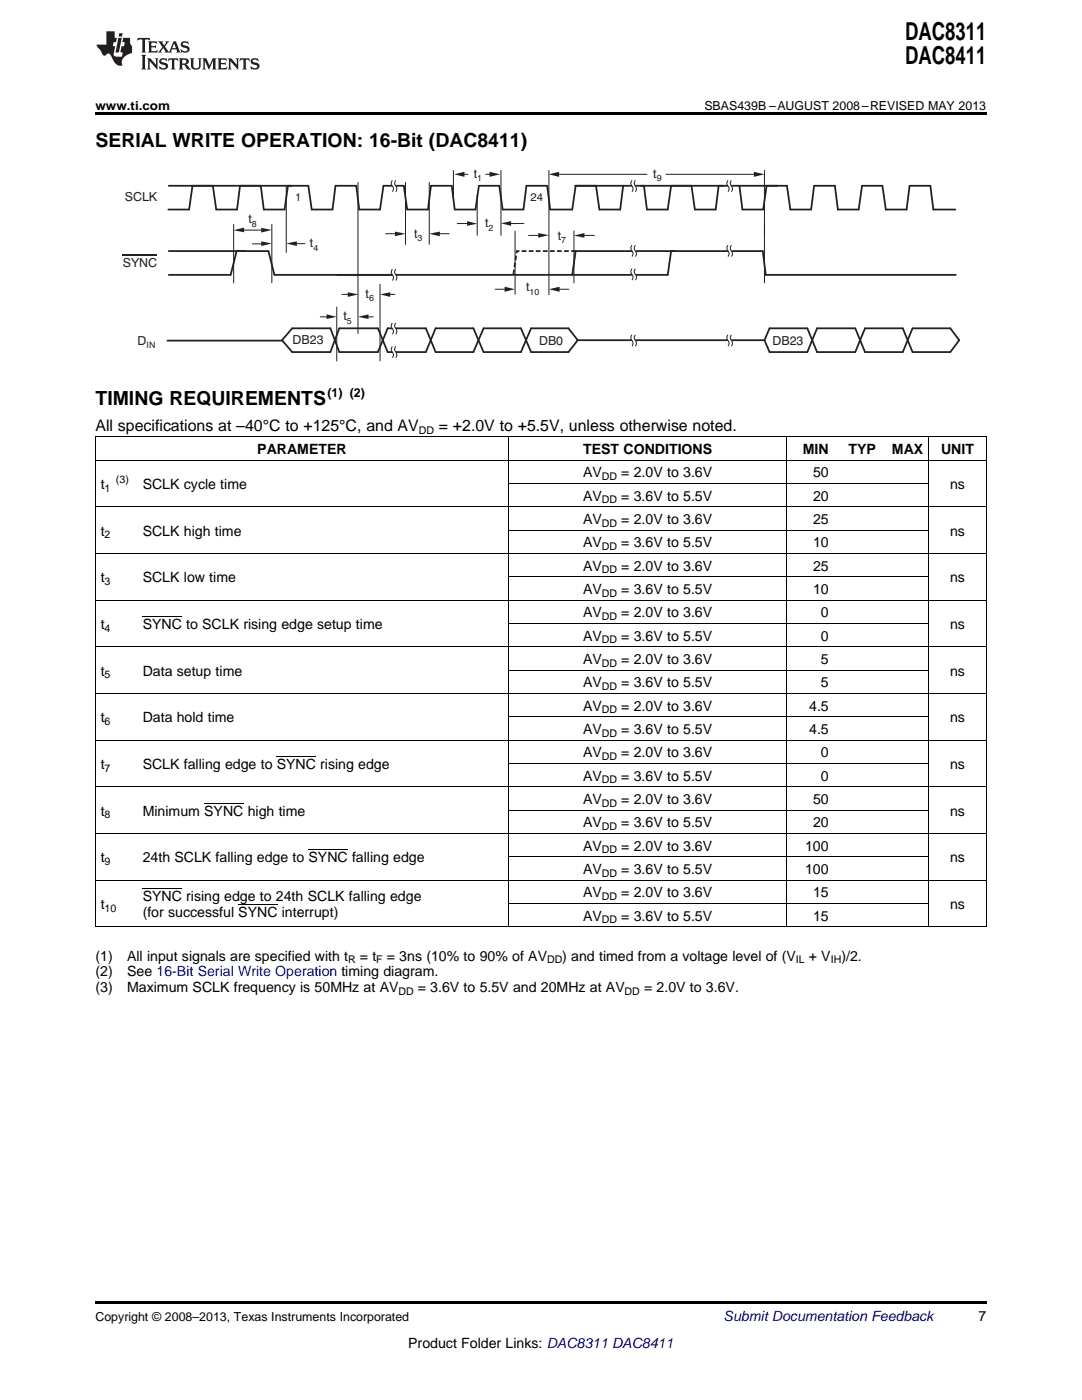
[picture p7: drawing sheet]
<svg xmlns="http://www.w3.org/2000/svg" width="216mm" height="279mm" viewBox="0 0 216 279" stroke-linecap="round" stroke-linejoin="round" font-family="sans-serif">
<path d="M19 259.7h177.8v.5h-177.8z" fill="#000"/>
<g fill="none" stroke="#000" stroke-width=".2">
<path d="M19 91.8h177.8M19 87.2h177.8M19.1 87.2v97.8M101.4 87.2v97.8M101.5 96.5h83.8M157 87.2v97.8M185.3 87.2v97.8M196.8 87.2v97.8M19 119.8h177.8M19 110.4h177.8M19 101.1h177.8M101.5 115.1h83.8"/>
<path d="M101.5 105.8h83.8M19 138.4h177.8M19 129.1h177.8M101.5 133.7h83.8M101.5 124.4h83.8M19 157h177.8M19 147.7h177.8M101.5 152.3h83.8M101.5 143h83.8M19 175.6h177.8M19 166.3h177.8M101.5 171h83.8"/>
<path d="M101.5 161.7h83.8M19 184.9h177.8M101.5 180.3h83.8"/>
</g>
<g fill="none" stroke="#231f20" stroke-width=".35">
<path d="M33.7 37.1h27.8l.7 4.7h4.1l.6-4.7h4.2l.6 4.7h4.1l.7-4.7h1.8M38.4 37.1l-.7 4.7h-4.1M42.5 37.1l.7 4.7h4.1l.6-4.7M52 37.1l.6 4.7h4.2l.7-4.7M79 37.1h1.6l.7 4.7h4.1l.6-4.7h4.1l.6 4.7h4.2l.7-4.7h4l.7 4.7h4.1l.6-4.7h4.2l.6 4.7h4.4l.7-4.7M114.8 37.1h11.3M118.9 37.1l.7 4.7h4.2l.5-4.7M126.7 37.1h18.6M128.5 37.1l.6 4.7h4.1l.7-4.7M138 37.1l.7 4.7h4.1l.6-4.7M145.9 37.1h11.1l.7 4.7h4.2l.5-4.7h4.2l.6 4.7h4.1l.7-4.7h4.1l.7 4.7h4.1l.6-4.7h4.1l.6 4.7h4.4M147.5 37.1l.6 4.7h4.2l.7-4.7"/>
<path d="M49 50.1h-15.3M145.3 50.1h-11.4l-.7 4.8h-6.3M145.9 50.1h6.3l.6 4.8h37.9M58.3 65.5h7.6l1.8 4.8h7.7l2-4.8h7.6l1.9 4.8h7.6l2-4.8h7.4l2.1 4.8h7.4l1.9-2.4-1.9-2.4h-7.4l-2.1 4.8h-7.4l-2-4.8h-7.6l-1.9 4.8h-7.6l-2-4.8h-7.7l-1.8 4.8h-7.6l-2-2.4zM153.6 65.5l-1.1 2.4 1.1 2.4h7.5l1.9-4.8h7.7l1.9 4.8h7.5l2-4.8h7.5l1.8 2.4-1.8 2.4h-7.5l-2-4.8h-7.5l-1.9 4.8h-7.7l-1.9-4.8z"/>
</g>
<path d="M24.5 51h6.9" fill="none" stroke="#231f20" stroke-width=".25"/>
<path d="M57.1 37.1v13.3M71.4 36.4v30.1M80.9 36.4v12.4M46.6 44.8v11.7M54.2 44.8v11.7M76.9 46.6h2.6M114.5 46v10.5M116 47h2.6" fill="none" stroke="#231f20" stroke-width=".2"/>
<path d="M78.8 46.2l2.1 .4-2.1 .5z" fill="#231f20"/>
<path d="M85.7 36.4v12.4M87.1 46.6h2.5" fill="none" stroke="#231f20" stroke-width=".2"/>
<path d="M85.6 46.6l2.2-.4v.9z" fill="#231f20"/>
<path d="M90.5 34v5.3M95.2 38.9v8.1M91.2 44.6h2.6" fill="none" stroke="#231f20" stroke-width=".2"/>
<g fill="#231f20">
<path d="M93.2 44.1l2 .5-2 .5z"/>
<path d="M100 44.6l2-.5v1z"/>
</g>
<path d="M100 34v13M101.9 44.6h2.6M105.5 47h2.6" fill="none" stroke="#231f20" stroke-width=".2"/>
<g fill="#231f20">
<path d="M114.5 47l2.1-.5v.9z"/>
<path d="M107.4 46.5l2.1 .4-2.1 .5z"/>
</g>
<path d="M98.8 57.7h2.5" fill="none" stroke="#231f20" stroke-width=".2"/>
<g fill="#231f20">
<path d="M109.5 57.7l2.2-.5v1z"/>
<path d="M100.7 57.2l2 .5-2 .5z"/>
</g>
<path d="M50.3 48.7h2.9M58.9 48.6h1.9" fill="none" stroke="#231f20" stroke-width=".2"/>
<g fill="#231f20">
<path d="M57.1 48.6l2.1-.4v.9z"/>
<path d="M52.1 48.2l2.1 .4-2.1 .5z"/>
</g>
<path d="M33.7 54.9h12.3l1.2-4.8h6.4l1.2 4.8h71.3M126.1 50.1h-11.2l-.7 4.8M126.9 50.1h7.7M33.4 68h23M115.2 67.9h11M126.8 67.9h18.5M145.9 67.9h6.5" fill="none" stroke="#231f20" stroke-width=".35"/>
<path d="M152.5 44.8v11.7M63.9 63.2h1.9M67.2 61.3v10.7" fill="none" stroke="#231f20" stroke-width=".2"/>
<path d="M65.2 62.7l2 .5-2 .5z" fill="#231f20"/>
<path d="M75.8 56.7v15.3M72.8 63.2h1.7" fill="none" stroke="#231f20" stroke-width=".2"/>
<path d="M71.4 63.2l2.1-.5v1z" fill="#231f20"/>
<path d="M68.2 58.7h2" fill="none" stroke="#231f20" stroke-width=".2"/>
<path d="M69.4 58.3l2.1 .4-2.1 .6z" fill="#231f20"/>
<path d="M77.2 58.7h1.6" fill="none" stroke="#231f20" stroke-width=".2"/>
<path d="M75.8 58.7l2.1-.4v1z" fill="#231f20"/>
<path d="M92.3 34.8h1.1M96.9 34.8h1.8" fill="none" stroke="#231f20" stroke-width=".2"/>
<g fill="#231f20">
<path d="M90.6 34.8l2.1-.5v1z"/>
<path d="M97.7 34.3l2.1 .5-2.1 .5z"/>
</g>
<path d="M109.5 34v24.8M111.4 34.8h17.7M132.9 34.8h18.4M152.5 34v13" fill="none" stroke="#231f20" stroke-width=".2"/>
<g fill="#231f20">
<path d="M109.5 34.8l2.1-.5v1z"/>
<path d="M150.4 34.3l2.1 .5-2.1 .5z"/>
</g>
<path d="M114.9 50.1h-11.8l-.7 4.8" fill="none" stroke="#231f20" stroke-width=".35" stroke-dasharray=".9 .5" stroke-linecap="butt"/>
<path d="M48.3 45.9h4.9M102.8 46.1v12.6M110.9 57.7h2.6" fill="none" stroke="#231f20" stroke-width=".2"/>
<g fill="#231f20">
<path d="M52.1 45.5l2.1 .4-2.1 .5z"/>
<path d="M46.6 45.9l2.1-.5v1z"/>
</g>
<path d="M145.3 66.8h.6a.96 .96 0 0 0 .2 1.4v.6l-.2 .3h-.6a1.01 1.01 0 0 0-.2-1.4l-.1-.3z" fill-rule="evenodd" fill="#fff"/>
<path d="M145.3 66.8a.96 .96 0 0 0 .1 1.4v.6l-.1 .3M145.9 66.8a.96 .96 0 0 0 .2 1.4v.6l-.2 .3" fill="none" stroke="#231f20" stroke-width=".2"/>
<path d="M145.3 48.9h.6a.96 .96 0 0 0 .2 1.4v.6l-.2 .3h-.6a1.01 1.01 0 0 0-.2-1.4l-.1-.3z" fill-rule="evenodd" fill="#fff"/>
<path d="M145.3 48.9a.96 .96 0 0 0 .1 1.4v.6l-.1 .3M145.9 48.9a.96 .96 0 0 0 .2 1.4v.6l-.2 .3" fill="none" stroke="#231f20" stroke-width=".2"/>
<path d="M145.3 36h.6a.96 .96 0 0 0 .2 1.4v.6l-.2 .3h-.6a1.01 1.01 0 0 0-.2-1.5l-.1-.2z" fill-rule="evenodd" fill="#fff"/>
<path d="M145.3 36a.96 .96 0 0 0 .1 1.4v.6l-.1 .3M145.9 36a.96 .96 0 0 0 .2 1.4v.6l-.2 .3" fill="none" stroke="#231f20" stroke-width=".2"/>
<path d="M126.1 66.8h.7a.96 .96 0 0 0 .1 1.4v.6l-.1 .3h-.7a1.01 1.01 0 0 0-.2-1.4v-.3z" fill-rule="evenodd" fill="#fff"/>
<path d="M126.1 66.8a.96 .96 0 0 0 .2 1.4v.6l-.2 .3M126.8 66.8a.96 .96 0 0 0 .1 1.4v.6l-.1 .3" fill="none" stroke="#231f20" stroke-width=".2"/>
<path d="M126.1 48.9h.7a.96 .96 0 0 0 .1 1.4v.6l-.1 .3h-.7a1.01 1.01 0 0 0-.2-1.4v-.3z" fill-rule="evenodd" fill="#fff"/>
<path d="M126.1 48.9a.96 .96 0 0 0 .2 1.4v.6l-.2 .3M126.8 48.9a.96 .96 0 0 0 .1 1.4v.6l-.1 .3" fill="none" stroke="#231f20" stroke-width=".2"/>
<path d="M126.1 36h.7a.96 .96 0 0 0 .1 1.4v.6l-.1 .3h-.7a1.01 1.01 0 0 0-.2-1.5v-.2z" fill-rule="evenodd" fill="#fff"/>
<path d="M126.1 36a.96 .96 0 0 0 .2 1.4v.6l-.2 .3M126.8 36a.96 .96 0 0 0 .1 1.4v.6l-.1 .3" fill="none" stroke="#231f20" stroke-width=".2"/>
<path d="M126.1 53.6h.7a.96 .96 0 0 0 .1 1.4v.6l-.1 .3h-.7a1.01 1.01 0 0 0-.2-1.4v-.3z" fill-rule="evenodd" fill="#fff"/>
<path d="M126.1 53.6a.96 .96 0 0 0 .2 1.4v.6l-.2 .3M126.8 53.6a.96 .96 0 0 0 .1 1.4v.6l-.1 .3" fill="none" stroke="#231f20" stroke-width=".2"/>
<path d="M78.3 36h.7a.96 .96 0 0 0 .1 1.4v.6l-.1 .3h-.7a1.01 1.01 0 0 0-.2-1.5v-.2z" fill-rule="evenodd" fill="#fff"/>
<path d="M78.3 36a.96 .96 0 0 0 .2 1.4v.6l-.2 .3M79 36a.96 .96 0 0 0 .1 1.4v.6l-.1 .3" fill="none" stroke="#231f20" stroke-width=".2"/>
<path d="M78.3 53.7h.7a.96 .96 0 0 0 .1 1.4v.6l-.1 .3h-.7a1.01 1.01 0 0 0-.2-1.4v-.3z" fill-rule="evenodd" fill="#fff"/>
<path d="M78.3 53.7a.96 .96 0 0 0 .2 1.4v.6l-.2 .3M79 53.7a.96 .96 0 0 0 .1 1.4v.6l-.1 .3" fill="none" stroke="#231f20" stroke-width=".2"/>
<path d="M78.3 64.4h.7a.96 .96 0 0 0 .1 1.4v.6l-.1 .3h-.7a1.01 1.01 0 0 0-.2-1.4v-.3z" fill-rule="evenodd" fill="#fff"/>
<path d="M78.3 64.4a.96 .96 0 0 0 .2 1.4v.6l-.2 .3M79 64.4a.96 .96 0 0 0 .1 1.4v.6l-.1 .3" fill="none" stroke="#231f20" stroke-width=".2"/>
<path d="M78.3 69.1h.7a.96 .96 0 0 0 .1 1.4v.6l-.1 .3h-.7a1.01 1.01 0 0 0-.2-1.4v-.3z" fill-rule="evenodd" fill="#fff"/>
<path d="M78.3 69.1a.96 .96 0 0 0 .2 1.4v.6l-.2 .3M79 69.1a.96 .96 0 0 0 .1 1.4v.6l-.1 .3" fill="none" stroke="#231f20" stroke-width=".2"/>
<path d="M19 22.5h177.8v.5h-177.8z" fill="#000"/>
<g fill="#231f20">
<path d="M27.5 7.6l-.1 .5 .4-.2h.6v.1v2.1l-.2 .4h1l-.3-.4v-2.1l.1-.1h.5l.5 .2-.2-.5zM29.5 8.3l.2 .3v1.5l-.2 .4h1.8l.2-.6a1.04 1.04 0 0 1-1.3 .2v-.7h.6l.3 .2v-.6l-.3 .2h-.6v-.6l.8-.1 .4 .3-.2-.5zM31.5 8.3l.9 1.1-.9 1.1h.8l-.2-.2 .5-.7 .4 .7-.2 .2h1.5l-.1-.2 .1-.4h.9l.1 .4-.2 .2h1l-.3-.3-.7-1.9h-.5l-.9 2-.8-1 .9-1h-.8l.1 .3-.3 .5-.4-.6 .2-.2zM34.7 8.6l.4 1h-.7zM36.3 8.4a.63 .63 0 0 0-.2 .7 .63 .63 0 0 0 .6 .4l.6 .2 .1 .2a.75 .75 0 0 1-.7 .4 .75 .75 0 0 1-.6-.5l.1 .7 .1-.1a1.11 1.11 0 0 0 1.5-.6 1.13 1.13 0 0 0-1.2-.8l-.1-.4a1.04 1.04 0 0 1 1.2 .2l-.2-.5-.1 .1-.5-.2zM28.2 10.9l.2 .4v2.2l-.2 .4h1l-.3-.4v-2.2l.3-.4zM29.3 11.6l.3 .4v1.5l-.3 .4h.8l-.2-.4v-1.3l1.5 1.7v-1.9l.2-.4h-.7l.2 .4v.9l-1.1-1.3zM32 11.8a.62 .62 0 0 0-.2 .7 .62 .62 0 0 0 .6 .4l.6 .1 .1 .3a.76 .76 0 0 1-.7 .3 .76 .76 0 0 1-.6-.4l.1 .7 .1-.1a1.11 1.11 0 0 0 1.5-.6 1.13 1.13 0 0 0-1.2-.8l-.1-.4a1.04 1.04 0 0 1 1.2 .2l-.2-.6-.1 .1-.5-.1zM33.7 11.6l-.2 .6a.61 .61 0 0 1 .8-.3v1.6l-.2 .4h.9l-.2-.4v-1.6a.63 .63 0 0 1 .8 .3l-.2-.6zM35.6 11.6l.3 .4v1.5l-.3 .4h1l-.2-.2v-.8l.5 .2a.76 .76 0 0 0 1.2 .7l-1-1a.58 .58 0 0 0 .6-.5 .58 .58 0 0 0-.5-.6zM36.4 11.9h.1a.45 .45 0 0 1 .5 .1 .45 .45 0 0 1 .1 .5l-.7 .2zM37.9 11.6l.2 .2a2.17 2.17 0 0 0 .3 1.9 .99 .99 0 0 0 1.6-.6v-1.1l.2-.4h-.7l.2 .2a1.92 1.92 0 0 1-.2 1.8 .6 .6 0 0 1-.9-.5v-1.1l.2-.4zM40.4 11.6l.2 .4v1.5l-.2 .4h.7l-.2-.4v-1.4l.8 1.8 .8-1.8v1.4l-.2 .4h.9l-.2-.4v-1.5l.2-.4h-.8l-.6 1.5-.6-1.5zM43.4 11.6l.2 .4v1.5l-.2 .4h1.8l.2-.6a1.04 1.04 0 0 1-1.3 .1v-.6h.5l.4 .2v-.6l-.4 .2h-.5v-.7h.8l.3 .3-.1-.6zM45.5 11.6l.2 .4v1.5l-.2 .4h.7l-.2-.4v-1.3l1.5 1.7v-1.9l.2-.4h-.7l.2 .4v.9l-1.1-1.3zM47.9 11.6l-.1 .6a.61 .61 0 0 1 .8-.3v1.6l-.3 .4h1l-.3-.4 .1-1.6a.63 .63 0 0 1 .7 .3l-.1-.6zM50.2 11.8a.62 .62 0 0 0-.2 .7 .62 .62 0 0 0 .6 .4l.6 .1 .2 .3a.76 .76 0 0 1-.8 .3 .76 .76 0 0 1-.6-.4l.1 .7 .2-.1a1.11 1.11 0 0 0 1.5-.6 1.13 1.13 0 0 0-1.3-.8l-.1-.4a1.04 1.04 0 0 1 1.2 .2l-.1-.6-.2 .1-.5-.1z"/>
<path d="M21.2 6.3v2.6h-1.9l.1 .4 .7 .9a.91 .91 0 0 0 1 .8 .56 .56 0 0 1 .5-.3 .56 .56 0 0 1 .5 .3l.4 .8a1.53 1.53 0 0 0 1.9 1.2 1.54 1.54 0 0 1 1-2.1l.9-.3v-1.4a1.52 1.52 0 0 1-.3-1.6h-1.4l-.2 .8h.5l-.2 .8h-.4l-.2 1v.2l.4 .1-.2 .8a1.93 1.93 0 0 1-1.6-.3l.3-1.8h-.5l.2-.8h.4l.2-.8h-.4v-1.3zM23.6 7.6l-.6 2.9h.7l.6-2.9zM23.8 6.6l-.1 .7h.6l.2-.7z"/>
</g>
<path d="M28.5 123h7.8M55.2 151h7.8M28.5 177.3h7.8M40.7 160.3h7.9M61.6 169.6h7.8M47.6 180.5h7.8" fill="none" stroke="#000" stroke-width=".2"/>
<g font-size="4.9">
<text x="180.6" y="7.9">DAC8311</text>
<text x="180.6" y="12.8">DAC8411</text>
</g>
<g font-size="3.9">
<text x="19" y="29.3">SERIAL WRITE OPERATION: 16-Bit (DAC8411)</text>
<text x="19" y="80.8">TIMING REQUIREMENTS</text>
</g>
<g font-size="3.2">
<text x="19" y="85.9">All specifications at –40°C to +125°C, and AV</text>
<text x="87.6" y="85.9">= +2.0V to +5.5V, unless otherwise noted.</text>
</g>
<g font-size="2.8">
<text x="51.3" y="90.6">PARAMETER</text>
<text x="116.3" y="90.6">TEST CONDITIONS</text>
<text x="116.3" y="95.2">AV</text>
<text x="124" y="95.2">= 2.0V to 3.6V</text>
<text x="160.2" y="90.6">MIN</text>
<text x="162.2" y="95.2">50</text>
<text x="169.3" y="90.6">TYP</text>
<text x="178" y="90.6">MAX</text>
<text x="187.8" y="90.6">UNIT</text>
<text x="20.1" y="97.6">t</text>
<text x="28.5" y="97.6">SCLK cycle time</text>
<text x="116.3" y="99.9">AV</text>
<text x="124" y="99.9">= 3.6V to 5.5V</text>
<text x="162.2" y="99.9">20</text>
<text x="189.6" y="97.6">ns</text>
<text x="20.1" y="106.9">t</text>
<text x="28.5" y="106.9">SCLK high time</text>
<text x="116.3" y="104.6">AV</text>
<text x="124" y="104.6">= 2.0V to 3.6V</text>
<text x="162.2" y="104.6">25</text>
<text x="189.6" y="106.9">ns</text>
<text x="116.3" y="109.2">AV</text>
<text x="116.3" y="113.9">AV</text>
<text x="124" y="109.2">= 3.6V to 5.5V</text>
<text x="124" y="113.9">= 2.0V to 3.6V</text>
<text x="162.2" y="109.2">10</text>
<text x="162.2" y="113.9">25</text>
<text x="20.1" y="116.2">t</text>
<text x="28.5" y="116.2">SCLK low time</text>
<text x="116.3" y="118.5">AV</text>
<text x="124" y="118.5">= 3.6V to 5.5V</text>
<text x="162.2" y="118.5">10</text>
<text x="189.6" y="116.2">ns</text>
<text x="20.1" y="125.5">t</text>
<text x="28.5" y="125.5">SYNC to SCLK rising edge setup time</text>
<text x="116.3" y="123.2">AV</text>
<text x="124" y="123.2">= 2.0V to 3.6V</text>
<text x="163.8" y="123.2">0</text>
<text x="189.6" y="125.5">ns</text>
<text x="116.3" y="127.8">AV</text>
<text x="124" y="127.8">= 3.6V to 5.5V</text>
<text x="163.8" y="127.8">0</text>
<text x="20.1" y="134.8">t</text>
<text x="28.5" y="134.8">Data setup time</text>
<text x="116.3" y="132.5">AV</text>
<text x="116.3" y="137.2">AV</text>
<text x="124" y="132.5">= 2.0V to 3.6V</text>
<text x="124" y="137.2">= 3.6V to 5.5V</text>
<text x="163.8" y="132.5">5</text>
<text x="163.8" y="137.2">5</text>
<text x="189.6" y="134.8">ns</text>
<text x="116.3" y="141.8">AV</text>
<text x="124" y="141.8">= 2.0V to 3.6V</text>
<text x="161.5" y="141.8">4.5</text>
<text x="20.1" y="144.1">t</text>
<text x="28.5" y="144.1">Data hold time</text>
<text x="116.3" y="146.5">AV</text>
<text x="124" y="146.5">= 3.6V to 5.5V</text>
<text x="161.5" y="146.5">4.5</text>
<text x="189.6" y="144.1">ns</text>
<text x="20.1" y="153.5">t</text>
<text x="28.5" y="153.5">SCLK falling edge to SYNC rising edge</text>
<text x="116.3" y="151.1">AV</text>
<text x="116.3" y="155.8">AV</text>
<text x="124" y="151.1">= 2.0V to 3.6V</text>
<text x="124" y="155.8">= 3.6V to 5.5V</text>
<text x="163.8" y="151.1">0</text>
<text x="163.8" y="155.8">0</text>
<text x="189.6" y="153.5">ns</text>
<text x="116.3" y="160.4">AV</text>
<text x="124" y="160.4">= 2.0V to 3.6V</text>
<text x="162.2" y="160.4">50</text>
<text x="20.1" y="162.8">t</text>
<text x="28.5" y="162.8">Minimum SYNC high time</text>
<text x="116.3" y="165.1">AV</text>
<text x="124" y="165.1">= 3.6V to 5.5V</text>
<text x="162.2" y="165.1">20</text>
<text x="189.6" y="162.8">ns</text>
<text x="20.1" y="172.1">t</text>
<text x="28.5" y="172.1">24th SCLK falling edge to SYNC falling edge</text>
<text x="116.3" y="169.8">AV</text>
<text x="124" y="169.8">= 2.0V to 3.6V</text>
<text x="160.7" y="169.8">100</text>
<text x="189.6" y="172.1">ns</text>
<text x="28.5" y="179.8">SYNC rising edge to 24th SCLK falling edge</text>
<text x="116.3" y="174.4">AV</text>
<text x="116.3" y="179.1">AV</text>
<text x="124" y="174.4">= 3.6V to 5.5V</text>
<text x="124" y="179.1">= 2.0V to 3.6V</text>
<text x="160.7" y="174.4">100</text>
<text x="162.2" y="179.1">15</text>
<text x="20.1" y="181.4">t</text>
<text x="28.5" y="183">(for successful SYNC interrupt)</text>
<text x="116.3" y="183.7">AV</text>
<text x="124" y="183.7">= 3.6V to 5.5V</text>
<text x="162.2" y="183.7">15</text>
<text x="189.6" y="181.4">ns</text>
<text x="19" y="191.7">(1)</text>
<text x="25.4" y="191.7">All input signals are specified with t</text>
<text x="71.8" y="191.7">= t</text>
<text x="77.2" y="191.7">= 3ns (10% to 90% of AV</text>
<text x="112.2" y="191.7">) and timed from a voltage level of (V</text>
<text x="161.4" y="191.7">+ V</text>
<text x="167.9" y="191.7">)/2.</text>
<text x="19" y="194.9">(2)</text>
<text x="25.4" y="194.9">See 16-Bit Serial Write Operation timing diagram.</text>
<text x="19" y="198">(3)</text>
<text x="25.4" y="198">Maximum SCLK frequency is 50MHz at AV</text>
<text x="83.4" y="198">= 3.6V to 5.5V and 20MHz at AV</text>
<text x="128.5" y="198">= 2.0V to 3.6V.</text>
<text x="195.3" y="263.6">7</text>
<text x="81.5" y="269">Product Folder Links: DAC8311 DAC8411</text>
</g>
<text font-size="2.8" fill="#0000c8" x="144.4" y="263.6">Submit Documentation Feedback</text>
<g font-size="2.5">
<text x="19" y="21.9">www.ti.com</text>
<text x="140.5" y="21.9">SBAS439B –AUGUST 2008–REVISED MAY 2013</text>
<text x="65.3" y="79.2">(1) (2)</text>
<text x="19" y="263.6">Copyright © 2008–2013, Texas Instruments Incorporated</text>
</g>
<g font-size="2.5" fill="#231f20">
<text x="94.5" y="35.5">t</text>
<text x="130.4" y="35.4">t</text>
<text x="24.9" y="40.1">SCLK</text>
<text x="49.6" y="44.6">t</text>
<text x="82.6" y="47.5">t</text>
<text x="96.8" y="45.4">t</text>
<text x="111.3" y="47.8">t</text>
<text x="24.5" y="53.3">SYNC</text>
<text x="61.8" y="49.3">t</text>
<text x="73" y="59.4">t</text>
<text x="105" y="58.1">t</text>
<text x="68.5" y="63.9">t</text>
<text x="27.5" y="68.8">D</text>
<text x="58.4" y="68.7">DB23</text>
<text x="107.6" y="68.8">DB0</text>
<text x="154.1" y="68.8">DB23</text>
</g>
<g font-size="2.2" fill="#231f20">
<text x="58.9" y="40.1">1</text>
<text x="105.8" y="40.1">24</text>
</g>
<g font-size="2.1">
<text x="83.6" y="86.6">DD</text>
<text x="120.1" y="95.8">DD</text>
<text x="20.9" y="98.1">1</text>
<text x="23.1" y="96.4">(3)</text>
<text x="120.1" y="100.5">DD</text>
<text x="20.9" y="107.5">2</text>
<text x="120.1" y="105.1">DD</text>
<text x="120.1" y="109.8">DD</text>
<text x="20.9" y="116.8">3</text>
<text x="120.1" y="114.4">DD</text>
<text x="120.1" y="119.1">DD</text>
<text x="120.1" y="123.8">DD</text>
<text x="20.9" y="126.1">4</text>
<text x="120.1" y="128.4">DD</text>
<text x="20.9" y="135.4">5</text>
<text x="120.1" y="133.1">DD</text>
<text x="120.1" y="137.7">DD</text>
<text x="120.1" y="142.4">DD</text>
<text x="20.9" y="144.7">6</text>
<text x="120.1" y="147">DD</text>
<text x="20.9" y="154">7</text>
<text x="120.1" y="151.7">DD</text>
<text x="120.1" y="156.4">DD</text>
<text x="120.1" y="161">DD</text>
<text x="20.9" y="163.3">8</text>
<text x="120.1" y="165.7">DD</text>
<text x="20.9" y="172.6">9</text>
<text x="120.1" y="170.3">DD</text>
<text x="120.1" y="175">DD</text>
<text x="120.1" y="179.6">DD</text>
<text x="20.9" y="182">10</text>
<text x="120.1" y="184.3">DD</text>
<text x="69.5" y="192.3">R</text>
<text x="75.1" y="192.3">F</text>
<text x="109.1" y="192.3">DD</text>
<text x="158.8" y="192.3">IL</text>
<text x="165.8" y="192.3">IH</text>
<text x="79.5" y="198.6">DD</text>
<text x="124.6" y="198.6">DD</text>
</g>
<g font-size="1.8" fill="#231f20">
<text x="95.2" y="36.2">1</text>
<text x="131" y="36.1">9</text>
<text x="50.3" y="45.3">8</text>
<text x="97.5" y="46.1">2</text>
<text x="62.5" y="50">4</text>
<text x="83.3" y="48.2">3</text>
<text x="112" y="48.5">7</text>
<text x="105.7" y="58.8">10</text>
<text x="69.2" y="64.6">5</text>
<text x="73.6" y="60.1">6</text>
<text x="29.2" y="69.5">IN</text>
</g>
</svg>
